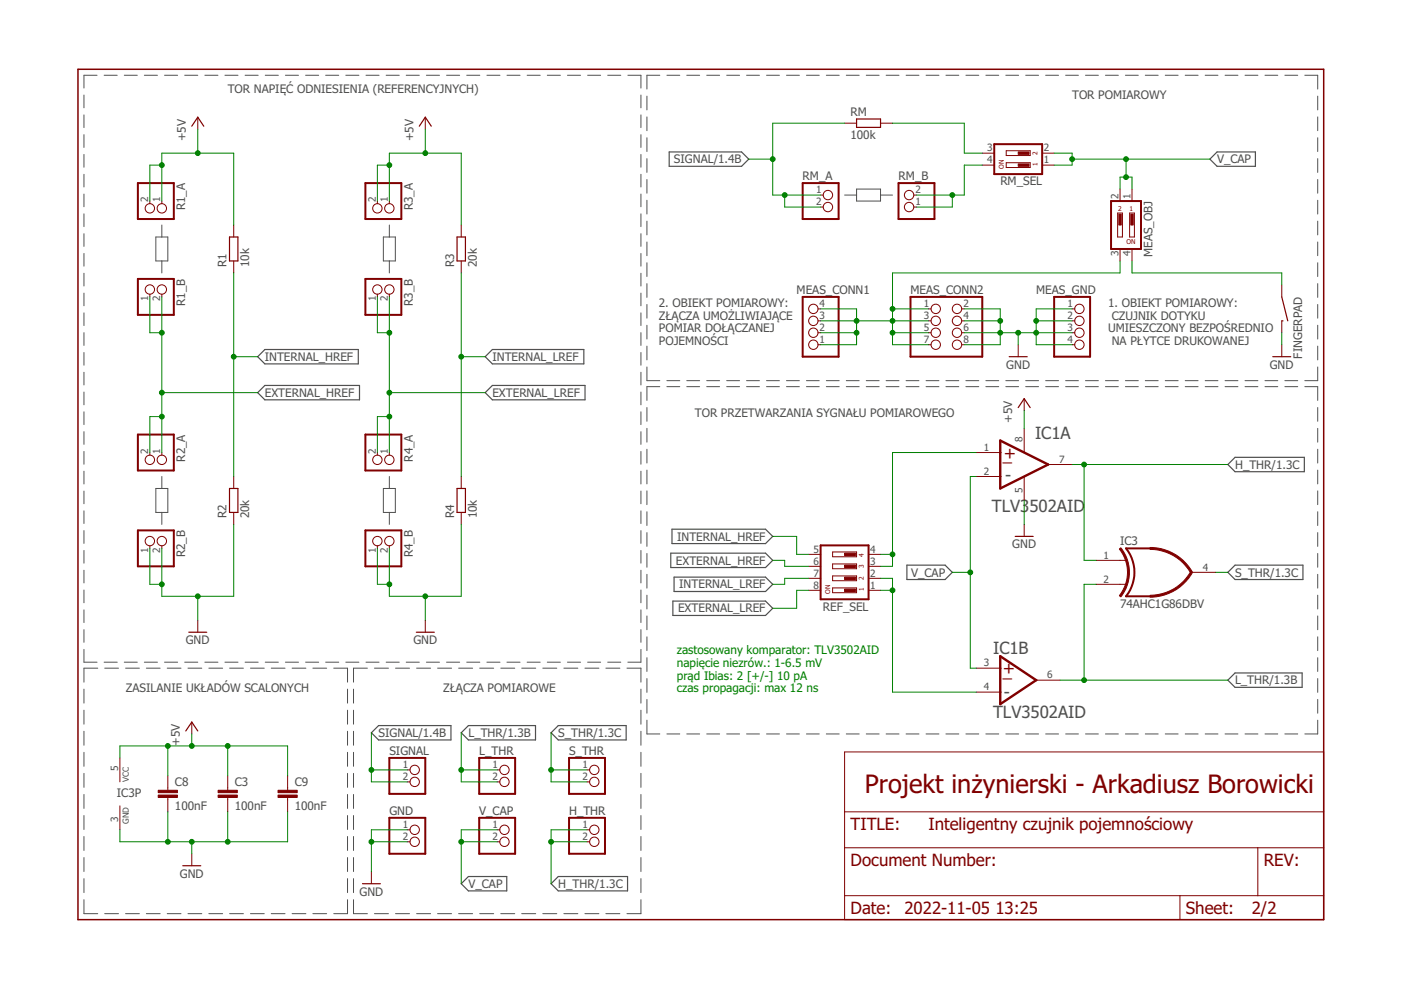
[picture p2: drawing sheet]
<svg xmlns="http://www.w3.org/2000/svg" width="297mm" height="210mm" viewBox="0 0 297 210" stroke-linecap="round" stroke-linejoin="round" font-family="sans-serif">
<g fill="none" stroke="#505050" stroke-width=".21">
<path d="M20.6 16h-2.8v2.7M22.1 16h2.7M26.4 16h2.7M30.6 16h2.8M34.9 16h2.8M39.2 16h2.7M43.4 16h2.8M47.7 16h2.8M52 16h2.7M56.2 16h2.8M60.5 16h2.8M64.8 16h2.8"/>
<path d="M69 16h2.8M73.3 16h2.8M77.6 16h2.8M81.9 16h2.7M86.1 16h2.8M90.4 16h2.8M94.7 16h2.8M99 16h2.7M103.2 16h2.8M107.5 16h2.8M111.8 16h2.7M116 16h2.8"/>
<path d="M120.3 16h2.8M124.6 16h2.7M128.8 16h2.8M133.1 16h2.8v2.7M139.9 16h-2.7v2.9M141.4 16h2.7M145.6 16h2.7M149.8 16h2.8M154.1 16h2.7M158.3 16h2.7M162.5 16h2.7M166.8 16h2.7"/>
<path d="M171 16h2.7M175.2 16h2.7M179.4 16h2.8M183.7 16h2.7M187.9 16h2.7M192.1 16h2.7M196.3 16h2.8M200.6 16h2.7M204.8 16h2.7M209 16h2.8M213.3 16h2.7M217.5 16h2.7"/>
<path d="M221.7 16h2.7M225.9 16h2.7M230.1 16h2.8M234.4 16h2.7M238.6 16h2.7M242.8 16h2.8M247.1 16h2.7M251.3 16h2.7M255.5 16h2.7M259.7 16h2.8M264 16h2.7M268.2 16h2.7"/>
<path d="M272.4 16h2.7M276.6 16h2.8v2.9M17.8 20.2v2.7M17.8 24.4v2.7M17.8 28.6v2.7M17.8 32.7v2.8M17.8 37v2.6M135.9 20.2v2.7M135.9 24.4v2.7M135.9 28.6v2.7M135.9 32.7v2.8M135.9 37v2.6"/>
<path d="M137.2 20.4v2.9M137.2 24.8v2.9M137.2 29.2v2.9M137.2 33.6v3M137.2 38.1v2.9M279.4 20.4v2.9M279.4 24.8v2.9M279.4 29.2v2.9M279.4 33.6v3M279.4 38.1v2.9M17.8 41.1v2.7M17.8 45.3v2.7"/>
<path d="M17.8 49.6v2.6M17.8 53.7v2.7M17.8 57.9v2.7M33 50.2h2.6v5.1h-2.6zM34.3 47.7v2.5M34.3 55.3v2.6M81.3 50.2h2.5v5.1h-2.5zM82.5 47.7v2.5M82.5 55.3v2.6M135.9 41.1v2.7M135.9 45.3v2.7M135.9 49.6v2.6"/>
<path d="M135.9 53.7v2.7M135.9 57.9v2.7M137.2 42.5v2.9M137.2 46.9v2.9M137.2 51.3v2.9M137.2 55.7v2.9M179.1 41.4h2.5M181.6 40.1h5.1v2.5h-5.1zM186.7 41.4h2.5M279.4 42.5v2.9M279.4 46.9v2.9M279.4 51.3v2.9"/>
<path d="M279.4 55.7v2.9M17.8 62.1v2.7M17.8 66.3v2.7M17.8 70.5v2.7M17.8 74.7v2.7M17.8 78.9v2.7M135.9 62.1v2.7M135.9 66.3v2.7M135.9 70.5v2.7M135.9 74.7v2.7M135.9 78.9v2.7M137.2 77.8v2.9h2.7"/>
<path d="M137.2 60.1v3M137.2 64.6v2.9M137.2 69v2.9M137.2 73.4v2.9M279.4 77.8v2.9h-2.8M279.4 60.1v3M279.4 64.6v2.9M279.4 69v2.9M279.4 73.4v2.9M17.8 83.1v2.7M17.8 87.3v2.7M17.8 91.5v2.7"/>
<path d="M17.8 95.7v2.7M17.8 99.9v2.7M135.9 83.1v2.7M135.9 87.3v2.7M135.9 91.5v2.7M135.9 95.7v2.7M135.9 99.9v2.7M137.2 86.4v2.9M137.2 90.8v2.9M137.2 95.2v3M137.2 99.7v2.9M139.9 82h-2.7v2.9"/>
<path d="M141.4 80.7h2.7M141.4 82h2.7M145.6 80.7h2.7M145.6 82h2.7M149.8 80.7h2.8M149.8 82h2.8M154.1 80.7h2.7M154.1 82h2.7M158.3 80.7h2.7M158.3 82h2.7M162.5 80.7h2.7M162.5 82h2.7"/>
<path d="M166.8 80.7h2.7M166.8 82h2.7M171 80.7h2.7M171 82h2.7M175.2 80.7h2.7M175.2 82h2.7M179.4 80.7h2.8M179.4 82h2.8M183.7 80.7h2.7M183.7 82h2.7M187.9 80.7h2.7M187.9 82h2.7"/>
<path d="M192.1 80.7h2.7M192.1 82h2.7M196.3 80.7h2.8M196.3 82h2.8M200.6 80.7h2.7M200.6 82h2.7M204.8 80.7h2.7M204.8 82h2.7M209 80.7h2.8M209 82h2.8M213.3 80.7h2.7M213.3 82h2.7"/>
<path d="M217.5 80.7h2.7M217.5 82h2.7M221.7 80.7h2.7M221.7 82h2.7M225.9 80.7h2.7M225.9 82h2.7M230.1 80.7h2.8M230.1 82h2.8M234.4 80.7h2.7M234.4 82h2.7M238.6 80.7h2.7M238.6 82h2.7"/>
<path d="M242.8 80.7h2.8M242.8 82h2.8M247.1 80.7h2.7M247.1 82h2.7M251.3 80.7h2.7M251.3 82h2.7M255.5 80.7h2.7M255.5 82h2.7M259.7 80.7h2.8M259.7 82h2.8M264 80.7h2.7M264 82h2.7"/>
<path d="M268.2 80.7h2.7M268.2 82h2.7M272.4 80.7h2.7M272.4 82h2.7M276.6 82h2.8v2.9M279.4 86.4v2.9M279.4 90.8v2.9M279.4 95.2v3M279.4 99.7v2.9M17.8 104.1v2.7M17.8 108.3v2.7M17.8 112.5v2.7"/>
<path d="M17.8 116.7v2.7M33 103.6h2.6v5h-2.6zM34.3 101v2.6M34.3 108.6v2.6M81.3 103.6h2.5v5h-2.5zM82.5 101v2.6M82.5 108.6v2.6M135.9 104.1v2.7M135.9 108.3v2.7M135.9 112.5v2.7M135.9 116.7v2.7M137.2 104.1v2.9"/>
<path d="M137.2 108.5v2.9M137.2 112.9v2.9M137.2 117.3v3M279.4 104.1v2.9M279.4 108.5v2.9M279.4 112.9v2.9M279.4 117.3v3M17.8 120.9v2.7M17.8 125.1v2.7M17.8 129.3v2.7M17.8 133.5v2.7M17.8 137.7v2.7h2.8"/>
<path d="M135.9 120.9v2.7M135.9 125.1v2.7M135.9 129.3v2.7M135.9 133.5v2.7M135.9 137.7v2.7h-2.8M137.2 121.8v2.9M137.2 126.2v2.9M137.2 130.6v2.9M137.2 135v2.9M137.2 139.4v3M279.4 121.8v2.9M279.4 126.2v2.9"/>
<path d="M279.4 130.6v2.9M279.4 135v2.9M279.4 139.4v3M17.8 146.1v3M17.8 150.6v2.9M17.8 155v3M17.8 159.5v3M20.7 141.7h-2.9v2.9M22.1 140.4h2.7M22.2 141.7h2.9M26.4 140.4h2.7M26.6 141.7h2.9"/>
<path d="M30.6 140.4h2.8M31 141.7h3M34.9 140.4h2.8M35.5 141.7h2.9M39.2 140.4h2.7M39.9 141.7h2.9M43.4 140.4h2.8M44.3 141.7h2.9M47.7 140.4h2.8M48.7 141.7h2.9M52 140.4h2.7M53.1 141.7h2.9"/>
<path d="M56.2 140.4h2.8M57.5 141.7h2.9M60.5 140.4h2.8M61.9 141.7h3M64.8 140.4h2.8M66.3 141.7h3M69 140.4h2.8M70.8 141.7h2.9v2.9M73.3 140.4h2.8M73.7 146.1v3M73.7 150.6v2.9M73.7 155v3"/>
<path d="M73.7 159.5v3M75 146.1v3M75 150.6v2.9M75 155v3M75 159.5v3M77.6 140.4h2.8M77.9 141.7h-2.9v2.9M79.4 141.7h3M81.9 140.4h2.7M83.9 141.7h2.9M86.1 140.4h2.8M88.3 141.7h3"/>
<path d="M90.4 140.4h2.8M92.8 141.7h2.9M94.7 140.4h2.8M97.2 141.7h3M99 140.4h2.7M101.7 141.7h3M103.2 140.4h2.8M106.2 141.7h2.9M107.5 140.4h2.8M110.6 141.7h3M111.8 140.4h2.7M115.1 141.7h2.9"/>
<path d="M116 140.4h2.8M119.5 141.7h3M120.3 140.4h2.8M124 141.7h3M124.6 140.4h2.7M128.5 141.7h2.9M128.8 140.4h2.8M132.9 141.7h3v2.9M135.9 146.1v3M135.9 150.6v2.9M135.9 155v3M135.9 159.5v3"/>
<path d="M137.2 143.9v2.9M137.2 148.3v2.9M137.2 152.7v2.9h2.7M141.4 155.6h2.7M145.6 155.6h2.7M149.8 155.6h2.8M154.1 155.6h2.7M158.3 155.6h2.7M162.5 155.6h2.7M166.8 155.6h2.7M171 155.6h2.7M175.2 155.6h2.7"/>
<path d="M179.4 155.6h2.8M183.7 155.6h2.7M187.9 155.6h2.7M192.1 155.6h2.7M196.3 155.6h2.8M200.6 155.6h2.7M204.8 155.6h2.7M209 155.6h2.8M213.3 155.6h2.7M217.5 155.6h2.7M221.7 155.6h2.7M225.9 155.6h2.7"/>
<path d="M230.1 155.6h2.8M234.4 155.6h2.7M238.6 155.6h2.7M242.8 155.6h2.8M247.1 155.6h2.7M251.3 155.6h2.7M255.5 155.6h2.7M259.7 155.6h2.8M264 155.6h2.7M268.2 155.6h2.7M272.4 155.6h2.7M279.4 143.9v2.9"/>
<path d="M279.4 148.3v2.9M279.4 152.7v2.9h-2.8M17.8 164v2.9M17.8 168.4v3M17.8 172.9v3M17.8 177.4v2.9M73.7 164v2.9M73.7 168.4v3M73.7 172.9v3M73.7 177.4v2.9M75 164v2.9M75 168.4v3"/>
<path d="M75 172.9v3M75 177.4v2.9M135.9 164v2.9M135.9 168.4v3M135.9 172.9v3M135.9 177.4v2.9M17.8 190.8v2.9h2.9M17.8 181.8v3M17.8 186.3v3M22.2 193.7h2.9M26.6 193.7h2.9M31 193.7h3"/>
<path d="M35.5 193.7h2.9M39.9 193.7h2.9M44.3 193.7h2.9M48.7 193.7h2.9M53.1 193.7h2.9M57.5 193.7h2.9M61.9 193.7h3M66.3 193.7h3M73.7 190.8v2.9h-2.9M73.7 181.8v3M73.7 186.3v3M75 190.8v2.9h2.9"/>
<path d="M75 181.8v3M75 186.3v3M79.4 193.7h3M83.9 193.7h2.9M88.3 193.7h3M92.8 193.7h2.9M97.2 193.7h3M101.7 193.7h3M106.2 193.7h2.9M110.6 193.7h3M115.1 193.7h2.9M119.5 193.7h3"/>
<path d="M124 193.7h3M128.5 193.7h2.9M135.9 181.8v3M135.9 186.3v3M135.9 190.8v2.9h-3"/>
</g>
<g fill="none" stroke="#505050" stroke-width=".25">
<path d="M141.9 32.2h15.3l1.5 1.5-1.5 1.6h-15.3zM256.5 33.7l1.5-1.5h8.2v3.1h-8.2zM54.6 75.6l1.6-1.5h19.8v3.1h-19.8zM104.4 74.1h19.4v3.1h-19.4l-1.5-1.6zM54.6 83.2l1.6-1.5h20v3.1h-20zM104.4 81.7h19.6v3.1h-19.6l-1.5-1.6zM260.3 98.5l1.6-1.5h14.6v3h-14.6zM142.2 117.3h20.1l1.5 1.5-1.5 1.5h-20.1zM142.5 112.2h19.8l1.5 1.5-1.5 1.6h-19.8zM192.3 119.8h8.1l1.5 1.5-1.5 1.6h-8.1zM142.7 127.4h19.6l1.5 1.6-1.5 1.5h-19.6zM142.9 122.4h19.4l1.5 1.5-1.5 1.5h-19.4z"/>
<path d="M260.3 121.3l1.6-1.5h14.3v3.1h-14.3zM80.3 153.8h15.3v3.1h-15.3l-1.6-1.5zM99.3 153.8h14.2v3.1h-14.2l-1.5-1.5zM116.8 155.4l1.6-1.6h14.4v3.1h-14.4zM260.3 144.2l1.6-1.5h14.2v3h-14.2zM99.3 185.8h8.1v3.1h-8.1l-1.5-1.5zM116.8 187.4l1.6-1.6h14.7v3.1h-14.7z"/>
</g>
<path d="M16.5 14.7h264.1v180.3h-264.1z" fill="none" stroke="#800000" stroke-width=".32"/>
<g fill="none" stroke="#800000" stroke-width=".21">
<path d="M41.9 24.8v2.6M90.2 24.8v2.6M179.1 26.1h2.5M186.7 26.1h2.5M208.3 32.5h2.5M208.3 35h2.5M213.3 32h5.1v1h-5.1zM213.3 34.5h5.1v1h-5.1zM221 32.5h2.5M221 35h2.5M31.8 42.6v.6M34.3 42.6v.6"/>
<path d="M49.6 47.7v2.5M49.6 55.3v2.6M80 42.6v.6M82.5 42.6v.6M97.8 47.7v2.5M97.8 55.3v2.6M174 41.4h.5M174 43.9h.5M193.7 41.4h.6M193.7 43.9h.6M237 45.2h1v5h-1zM237.5 40.1v2.5"/>
<path d="M237.5 52.8v2.5M239.5 45.2h1v5h-1zM240 40.1v2.5M240 52.8v2.5M31.8 62.4v.5M34.3 62.4v.5M80 62.4v.5M82.5 62.4v.5M173.4 65.5h.6M173.4 68h.6M173.4 70.5h.6M173.4 73.1h.6"/>
<path d="M196.8 65.5h.6M196.8 68h.6M196.8 70.5h.6M196.8 73.1h.6M203.9 65.5h.5M203.9 68h.5M203.9 70.5h.5M203.9 73.1h.5M215.9 73.1v2.5M227.3 65.5h.6M227.3 68h.6M227.3 70.5h.6"/>
<path d="M227.3 73.1h.6M271.8 60.4v2.5M271.8 68v2.5M271.8 73.1v2.5M31.8 95.9v.6M34.3 95.9v.6M80 95.9v.6M82.5 95.9v.6M207 95.9h5.1M212.1 95.9h.1M217.1 95.9h.1M217.1 84.5v2.6"/>
<path d="M217.1 90.9v5M222.2 98.5h.1M222.2 98.5h5.1M31.8 115.7v.6M34.3 115.7v.6M49.6 101v2.6M49.6 108.6v2.6M80 115.7v.6M82.5 115.7v.6M97.8 101v2.6M97.8 108.6v2.6M171.4 117.5h2.6"/>
<path d="M176.5 117h5.1v1h-5.1zM176.5 119.6h5.1v1h-5.1zM184.1 117.5h2.6M207 101h5.1M212.1 101h.1M217.1 101h.1M217.1 101v5.1M217.1 111.2v2.5M232.4 118.8h6.3M41.9 131.5v2.5M90.2 131.5v2.5M171.4 120.1h2.6"/>
<path d="M171.4 122.6h2.6M171.4 125.2h2.6M176.5 122.1h5.1v1h-5.1zM176.5 124.7h5.1v1h-5.1zM184.1 120.1h2.6M184.1 122.6h2.6M184.1 125.2h2.6M232.4 123.9h6.3M252.7 121.3h5.1M40.7 153.1v2.5M179.1 159.4h101.5v35.6h-101.5zM207 141.7h5.1"/>
<path d="M207 146.7h5.1M212.1 141.7h.1M212.1 146.7h.1M219.7 144.2h.1M219.7 144.2h5.1M25.4 160.7v5.1M25.4 170.9v5M35.6 164.5v3.1M35.6 169.1v3M48.3 164.5v3.1M48.3 169.1v3M61 164.5v3.1"/>
<path d="M61 169.1v3M86.4 175.9h.5M86.4 178.5h.5M86.4 163.2h.5M86.4 165.8h.5M105.4 175.9h.6M105.4 178.5h.6M105.4 163.2h.6M105.4 165.8h.6M124.5 175.9h.5M124.5 178.5h.5M124.5 163.2h.5"/>
<path d="M124.5 165.8h.5M179.1 179.7h101.5M179.1 172.1h101.5M266.7 179.7v10.2M40.7 181v2.6M78.7 184.8v2.6M179.1 189.9h101.5M250.2 189.9v5.1"/>
<circle cx="31.8" cy="44.2" r=".99"/>
<circle cx="34.3" cy="44.2" r=".99"/>
<circle cx="80" cy="44.2" r=".99"/>
<circle cx="82.5" cy="44.2" r=".99"/>
<circle cx="175.5" cy="41.4" r=".99"/>
<circle cx="175.5" cy="43.9" r=".99"/>
<circle cx="192.7" cy="41.4" r=".99"/>
<circle cx="192.7" cy="43.9" r=".99"/>
<circle cx="31.8" cy="61.4" r=".99"/>
<circle cx="34.3" cy="61.4" r=".99"/>
<circle cx="80" cy="61.4" r=".99"/>
<circle cx="82.5" cy="61.4" r=".99"/>
<circle cx="172.4" cy="70.5" r=".99"/>
<circle cx="172.4" cy="68" r=".99"/>
<circle cx="172.4" cy="65.5" r=".99"/>
<circle cx="172.4" cy="73.1" r=".99"/>
<circle cx="198.4" cy="68" r=".99"/>
<circle cx="198.4" cy="70.5" r=".99"/>
<circle cx="198.4" cy="73.1" r=".99"/>
<circle cx="198.4" cy="65.5" r=".99"/>
<circle cx="202.9" cy="68" r=".99"/>
<circle cx="202.9" cy="65.5" r=".99"/>
<circle cx="202.9" cy="73.1" r=".99"/>
<circle cx="202.9" cy="70.5" r=".99"/>
<circle cx="228.9" cy="68" r=".99"/>
<circle cx="228.9" cy="73.1" r=".99"/>
<circle cx="228.9" cy="65.5" r=".99"/>
<circle cx="228.9" cy="70.5" r=".99"/>
<circle cx="31.8" cy="97.5" r=".99"/>
<circle cx="34.3" cy="97.5" r=".99"/>
<circle cx="80" cy="97.5" r=".99"/>
<circle cx="82.5" cy="97.5" r=".99"/>
<circle cx="31.8" cy="114.7" r=".99"/>
<circle cx="34.3" cy="114.7" r=".99"/>
<circle cx="80" cy="114.7" r=".99"/>
<circle cx="82.5" cy="114.7" r=".99"/>
<circle cx="87.9" cy="163.2" r=".99"/>
<circle cx="87.9" cy="165.8" r=".99"/>
<circle cx="87.9" cy="175.9" r=".99"/>
<circle cx="87.9" cy="178.5" r=".99"/>
<circle cx="107" cy="165.8" r=".99"/>
<circle cx="107" cy="163.2" r=".99"/>
<circle cx="107" cy="175.9" r=".99"/>
<circle cx="107" cy="178.5" r=".99"/>
<circle cx="126" cy="163.2" r=".99"/>
<circle cx="126" cy="165.8" r=".99"/>
<circle cx="126" cy="175.9" r=".99"/>
<circle cx="126" cy="178.5" r=".99"/>
</g>
<g fill="none" stroke="#800000" stroke-width=".25">
<path d="M40.7 26.8l1.2-2 1.3 2M88.9 26.8l1.3-2 1.2 2M181.6 25.2h5.1v1.8h-5.1zM48.7 50.2h1.7v5.1h-1.7zM96.9 50.2h1.8v5.1h-1.8zM214 75.6h3.8M269.9 75.6h3.8M271.8 62.9l1.2 5.1M271.8 68h.2M215.9 86.4l1.2-1.9 1.3 1.9M48.7 103.6h1.7v5h-1.7zM96.9 103.6h1.8v5h-1.8z"/>
<path d="M215.2 113.7h3.9M40 134h3.8M88.3 134h3.8M39.4 155l1.3-1.9 1.2 1.9M38.8 183.6h3.8M76.9 187.4h3.7"/>
</g>
<g fill="none" stroke="#800000" stroke-width=".42">
<path d="M29.2 38.8h7.7v7.6h-7.7zM77.5 38.8h7.6v7.6h-7.6zM170.2 38.8h7.6v7.6h-7.6zM190.5 38.8h7.6v7.6h-7.6zM210.8 30.6h10.2v6.3h-10.2zM29.2 59.1h7.7v7.7h-7.7zM77.5 59.1h7.6v7.7h-7.6zM235.6 42.6h6.3v10.2h-6.3zM170.2 62.9h7.6v12.7h-7.6zM193 62.9h15.3v12.7h-15.3zM223.5 62.9h7.6v12.7h-7.6zM29.2 92.1h7.7v7.7h-7.7z"/>
<path d="M77.5 92.1h7.6v7.7h-7.6zM29.2 112.5h7.7v7.6h-7.7zM77.5 112.5h7.6v7.6h-7.6zM174 115.6h10.1v11.5h-10.1zM243.8 116.3h-5.1a8.1 8.1 0 0 1 0 10.1h5.1M82.5 173.4h7.7v7.6h-7.7zM82.5 160.7h7.7v7.6h-7.7zM101.6 173.4h7.6v7.6h-7.6zM101.6 160.7h7.6v7.6h-7.6zM120.6 173.4h7.7v7.6h-7.7zM120.6 160.7h7.7v7.6h-7.7z"/>
</g>
<g fill="#800000" stroke="#800000" stroke-width=".21">
<path d="M243.8 126.2a9.9 9.9 0 0 0 8.7-5l.3 .2a10.2 10.2 0 0 1-9 5.2z" fill-rule="evenodd"/>
<path d="M243.8 116.1a10.3 10.3 0 0 1 9 5.2l-.3 .2a9.9 9.9 0 0 0-8.7-5z" fill-rule="evenodd"/>
<path d="M237.3 116.4l.3-.3a8.3 8.3 0 0 1 0 10.5l-.3-.3a7.9 7.9 0 0 0 0-9.9z" fill-rule="evenodd"/>
</g>
<g fill="#800000" stroke="#800000" stroke-width=".21">
<path d="M58.9 168.6h4.1v.5h-4.1z"/>
<path d="M58.9 167.6h4.1v.5h-4.1z"/>
<path d="M33.5 168.6h4.1v.5h-4.1z"/>
<path d="M33.5 167.6h4.1v.5h-4.1z"/>
<path d="M179.1 124.9h2.3v.5h-2.3z"/>
<path d="M179.1 122.4h2.3v.5h-2.3z"/>
<path d="M179.1 119.8h2.3v.5h-2.3z"/>
<path d="M179.1 117.3h2.3v.5h-2.3z"/>
<path d="M215.9 34.8h2.3v.5h-2.3z"/>
<path d="M215.9 32.2h2.3v.5h-2.3z"/>
<path d="M46.2 168.6h4.1v.5h-4.1z"/>
<path d="M46.2 167.6h4.1v.5h-4.1z"/>
<path d="M239.8 45.4h.5v2.3h-.5z"/>
<path d="M237.2 45.4h.5v2.3h-.5z"/>
</g>
<path d="M212.1 93.4l10.1 5.1-10.1 5.1zM212.1 139.1l7.6 5.1-7.6 5.1z" fill="none" stroke="#800000" stroke-width=".51"/>
<g fill="none" stroke="#008000" stroke-width=".21">
<path d="M34.3 35h-2.5v7.6M41.9 27.4v5.1M82.5 35h-2.5v7.6M90.2 27.4v5.1M158.7 33.7h5.1M179.1 26.1h-15.3v15.3h10.2M189.2 26.1h15.2v6.4h3.9M208.3 35h-3.9v6.4h-10.1M223.5 32.5h3.8v2.5h-3.8M227.3 33.7h29.2M238.7 33.7v3.8M34.3 42.6v-10.1h15.3v15.2"/>
<path d="M49.6 57.9v43.1M82.5 42.6v-10.1h15.3v15.2M97.8 57.9v43.1M166.4 41.4v2.5h7.6M201.9 41.4v2.5h-7.6M237.5 55.3v2.6h-48.3v15.2h7.6M237.5 40.1v-2.6h2.5v2.6M240 55.3v2.6h31.8v2.5M31.8 62.9v7.6h2.5M34.3 62.9v33M49.6 75.6h5M80 62.9v7.6h2.5"/>
<path d="M82.5 62.9v33M97.8 75.6h5.1M174 70.5h7.6M174 68h22.8M174 65.5h7.6v7.6h-7.6M189.2 70.5h7.6M189.2 65.5h7.6M204.4 70.5h22.9M204.4 68h7.7M204.4 65.5h7.7v7.6h-7.7M215.9 70.5v2.6M219.7 68h7.6"/>
<path d="M227.3 65.5h-7.6v7.6h7.6M271.8 70.5v2.6M34.3 88.3h-2.5v7.6M34.3 83.2h20.3M82.5 88.3h-2.5v7.6M82.5 83.2h20.4M207 95.9h-17.8v24.2h-2.5M217.1 87.1v3.8M227.3 98.5h33M229.8 98.5v20.3h2.6M31.8 116.3v7.6h2.5M49.6 111.2v15.2h-15.3v-10.1"/>
<path d="M80 116.3v7.6h2.5M97.8 111.2v15.2h-15.3v-10.1M163.8 118.8h2.6v1.3h5M163.8 113.7h5.1v3.8h2.5M186.7 117.5h2.5M207 101h-1.3v40.7h1.3M217.1 106.1v5.1M41.9 126.4v5.1M90.2 126.4v5.1M171.4 122.6h-5v1.3h-2.6M171.4 125.2h-2.5v3.8h-5.1M186.7 122.6h2.5v24.1h17.8"/>
<path d="M186.7 125.2h2.5M201.9 121.3h3.8M232.4 123.9h-2.6v20.3M257.8 121.3h2.5M35.6 158.2v6.3M40.7 155.6v2.6M48.3 158.2v6.3M78.7 155.4v10.4h7.7M97.8 155.4v10.4h7.6M116.8 155.4v10.4h7.7M224.8 144.2h35.5M25.4 160.7v-2.5h35.6v6.3"/>
<path d="M35.6 172.1v6.4M40.7 178.5v2.5M48.3 172.1v6.4M61 172.1v6.4h-35.6v-2.6M78.7 178.5h7.7M78.7 163.2h7.7M86.4 175.9h-7.7v8.9M97.8 178.5h7.6M97.8 163.2h7.6M105.4 175.9h-7.6v11.5M116.8 178.5h7.7M116.8 163.2h7.7"/>
<path d="M124.5 175.9h-7.7v11.5"/>
</g>
<g fill="#008000" stroke="#008000" stroke-width=".21">
<circle cx="41.9" cy="32.5" r=".51"/>
<circle cx="34.3" cy="35" r=".51"/>
<circle cx="90.2" cy="32.5" r=".51"/>
<circle cx="82.5" cy="35" r=".51"/>
<circle cx="35.6" cy="158.2" r=".51"/>
<circle cx="40.7" cy="158.2" r=".51"/>
<circle cx="48.3" cy="158.2" r=".51"/>
<circle cx="41.9" cy="126.4" r=".51"/>
<circle cx="34.3" cy="123.9" r=".51"/>
<circle cx="90.2" cy="126.4" r=".51"/>
<circle cx="82.5" cy="123.9" r=".51"/>
<circle cx="35.6" cy="178.5" r=".51"/>
<circle cx="40.7" cy="178.5" r=".51"/>
<circle cx="48.3" cy="178.5" r=".51"/>
<circle cx="78.7" cy="178.5" r=".51"/>
<circle cx="212.1" cy="68" r=".51"/>
<circle cx="212.1" cy="70.5" r=".51"/>
<circle cx="219.7" cy="70.5" r=".51"/>
<circle cx="219.7" cy="68" r=".51"/>
<circle cx="215.9" cy="70.5" r=".51"/>
<circle cx="116.8" cy="163.2" r=".51"/>
<circle cx="189.2" cy="117.5" r=".51"/>
<circle cx="229.8" cy="98.5" r=".51"/>
<circle cx="116.8" cy="178.5" r=".51"/>
<circle cx="229.8" cy="144.2" r=".51"/>
<circle cx="97.8" cy="163.2" r=".51"/>
<circle cx="205.7" cy="121.3" r=".51"/>
<circle cx="97.8" cy="178.5" r=".51"/>
<circle cx="227.3" cy="33.7" r=".51"/>
<circle cx="238.7" cy="33.7" r=".51"/>
<circle cx="238.7" cy="37.5" r=".51"/>
<circle cx="201.9" cy="41.4" r=".51"/>
<circle cx="166.4" cy="41.4" r=".51"/>
<circle cx="163.8" cy="33.7" r=".51"/>
<circle cx="78.7" cy="163.2" r=".51"/>
<circle cx="49.6" cy="75.6" r=".51"/>
<circle cx="34.3" cy="83.2" r=".51"/>
<circle cx="34.3" cy="70.5" r=".51"/>
<circle cx="34.3" cy="88.3" r=".51"/>
<circle cx="97.8" cy="75.6" r=".51"/>
<circle cx="82.5" cy="83.2" r=".51"/>
<circle cx="82.5" cy="70.5" r=".51"/>
<circle cx="82.5" cy="88.3" r=".51"/>
<circle cx="189.2" cy="125.2" r=".51"/>
<circle cx="181.6" cy="70.5" r=".51"/>
<circle cx="181.6" cy="68" r=".51"/>
<circle cx="189.2" cy="68" r=".51"/>
<circle cx="189.2" cy="70.5" r=".51"/>
<circle cx="189.2" cy="65.5" r=".51"/>
</g>
<text font-size="5.4" fill="#800000" x="183.4" y="168.1">Projekt inżynierski - Arkadiusz Borowicki</text>
<g font-size="3.6" fill="#505050">
<text x="219.4" y="93.2">IC1A</text>
<text x="213.1" y="102">-</text>
<text x="210.3" y="108.6">TLV3502AID</text>
<text x="210.6" y="138.6">IC1B</text>
<text x="212.8" y="148">-</text>
<text x="210.6" y="152.3">TLV3502AID</text>
</g>
<g font-size="3.6" fill="#800000">
<text x="212.6" y="97.7">_</text>
<text x="212.8" y="97.2">+</text>
<text x="212.6" y="142.9">+</text>
<text x="212.6" y="143.4">_</text>
<text x="180.3" y="175.9">TITLE:</text>
<text x="196.8" y="175.9">Inteligentny czujnik pojemnościowy</text>
<text x="180.3" y="183.6">Document Number:</text>
<text x="267.9" y="183.6">REV:</text>
<text x="180.3" y="193.7">Date:</text>
<text x="191.8" y="193.7">2022-11-05</text>
<text x="211" y="193.7">13:25</text>
<text x="251.4" y="193.7">Sheet:</text>
<text x="265.4" y="193.7">2/2</text>
</g>
<g font-size="2.5" fill="#505050">
<text x="48.3" y="19.8">TOR NAPIĘĆ ODNIESIENIA (REFERENCYJNYCH)</text>
<text x="227.3" y="21">TOR POMIAROWY</text>
<text x="39.4" y="29.9" transform="rotate(-90 39.4 29.9)">+5V</text>
<text x="87.6" y="29.9" transform="rotate(-90 87.6 29.9)">+5V</text>
<text x="180.3" y="29.4">100k</text>
<text x="180.3" y="24.6">RM</text>
<text x="142.9" y="34.6">SIGNAL/1.4B</text>
<text x="258" y="34.6">V_CAP</text>
<text x="170.2" y="38.2">RM_A</text>
<text x="190.5" y="38.2">RM_B</text>
<text x="212.1" y="39.3">RM_SEL</text>
<text x="39.3" y="44.6" transform="rotate(-90 39.3 44.6)">R1_A</text>
<text x="87.5" y="44.6" transform="rotate(-90 87.5 44.6)">R3_A</text>
<text x="48" y="56.6" transform="rotate(-90 48 56.6)">R1</text>
<text x="52.8" y="56.6" transform="rotate(-90 52.8 56.6)">10k</text>
<text x="96.3" y="56.6" transform="rotate(-90 96.3 56.6)">R3</text>
<text x="101.1" y="56.6" transform="rotate(-90 101.1 56.6)">20k</text>
<text x="244.3" y="54.5" transform="rotate(-90 244.3 54.5)">MEAS_OBJ</text>
<text x="39.3" y="64.9" transform="rotate(-90 39.3 64.9)">R1_B</text>
<text x="87.5" y="64.9" transform="rotate(-90 87.5 64.9)">R3_B</text>
<text x="139.7" y="65.1">2. OBIEKT POMIAROWY:</text>
<text x="168.9" y="62.3">MEAS_CONN1</text>
<text x="193" y="62.3">MEAS_CONN2</text>
<text x="219.7" y="62.3">MEAS_GND</text>
<text x="234.9" y="65.1">1. OBIEKT POMIAROWY:</text>
<text x="139.7" y="67.8">ZŁĄCZA UMOŻLIWIAJĄCE</text>
<text x="139.7" y="70.4">POMIAR DOŁĄCZANEJ</text>
<text x="234.9" y="70.4">UMIESZCZONY BEZPOŚREDNIO</text>
<text x="235.7" y="67.8">CZUJNIK DOTYKU</text>
<text x="56.1" y="76.5">INTERNAL_HREF</text>
<text x="104.4" y="76.5">INTERNAL_LREF</text>
<text x="139.7" y="73.1">POJEMNOŚCI</text>
<text x="235.7" y="73.1">NA PŁYTCE DRUKOWANEJ</text>
<text x="276.1" y="76" transform="rotate(-90 276.1 76)">FINGERPAD</text>
<text x="213.3" y="78.2">GND</text>
<text x="269.2" y="78.2">GND</text>
<text x="56.1" y="84.1">EXTERNAL_HREF</text>
<text x="104.4" y="84.1">EXTERNAL_LREF</text>
<text x="147.3" y="88.3">TOR PRZETWARZANIA SYGNAŁU POMIAROWEGO</text>
<text x="214.6" y="89.6" transform="rotate(-90 214.6 89.6)">+5V</text>
<text x="39.3" y="97.9" transform="rotate(-90 39.3 97.9)">R2_A</text>
<text x="87.5" y="97.9" transform="rotate(-90 87.5 97.9)">R4_A</text>
<text x="261.9" y="99.4">H_THR/1.3C</text>
<text x="48" y="109.9" transform="rotate(-90 48 109.9)">R2</text>
<text x="52.8" y="109.9" transform="rotate(-90 52.8 109.9)">20k</text>
<text x="96.3" y="109.9" transform="rotate(-90 96.3 109.9)">R4</text>
<text x="101.1" y="109.9" transform="rotate(-90 101.1 109.9)">10k</text>
<text x="39.3" y="118.2" transform="rotate(-90 39.3 118.2)">R2_B</text>
<text x="87.5" y="118.2" transform="rotate(-90 87.5 118.2)">R4_B</text>
<text x="143.3" y="119.7">EXTERNAL_HREF</text>
<text x="143.6" y="114.6">INTERNAL_HREF</text>
<text x="214.6" y="116.3">GND</text>
<text x="237.5" y="115.6">IC3</text>
<text x="144" y="124.8">INTERNAL_LREF</text>
<text x="193.2" y="122.2">V_CAP</text>
<text x="261.9" y="122.2">S_THR/1.3C</text>
<text x="143.8" y="129.9">EXTERNAL_LREF</text>
<text x="174.5" y="129.5">REF_SEL</text>
<text x="237.5" y="129">74AHC1G86DBV</text>
<text x="39.4" y="136.6">GND</text>
<text x="87.6" y="136.6">GND</text>
<text x="26.7" y="146.7">ZASILANIE UKŁADÓW SCALONYCH</text>
<text x="94" y="146.7">ZŁĄCZA POMIAROWE</text>
<text x="261.9" y="145.1">L_THR/1.3B</text>
<text x="38.1" y="158.2" transform="rotate(-90 38.1 158.2)">+5V</text>
<text x="80.3" y="156.3">SIGNAL/1.4B</text>
<text x="82.6" y="160.1">SIGNAL</text>
<text x="99.3" y="156.3">L_THR/1.3B</text>
<text x="101.6" y="160.1">L_THR</text>
<text x="118.4" y="156.3">S_THR/1.3C</text>
<text x="120.7" y="160.1">S_THR</text>
<text x="37.1" y="166.7">C8</text>
<text x="49.8" y="166.7">C3</text>
<text x="62.5" y="166.7">C9</text>
<text x="24.8" y="169">IC3P</text>
<text x="37.1" y="171.8">100nF</text>
<text x="49.8" y="171.8">100nF</text>
<text x="62.5" y="171.8">100nF</text>
<text x="82.6" y="172.8">GND</text>
<text x="101.6" y="172.8">V_CAP</text>
<text x="120.7" y="172.8">H_THR</text>
<text x="38.1" y="186.1">GND</text>
<text x="76.2" y="189.9">GND</text>
<text x="99.3" y="188.3">V_CAP</text>
<text x="118.4" y="188.3">H_THR/1.3C</text>
</g>
<g font-size="2.5" fill="#008000">
<text x="143.5" y="138.7">zastosowany komparator: TLV3502AID</text>
<text x="143.5" y="141.4">napięcie niezrów.: 1-6.5 mV</text>
<text x="143.5" y="144.1">prąd Ibias: 2 [+/-] 10 pA</text>
<text x="143.5" y="146.7">czas propagacji: max 12 ns</text>
</g>
<g font-size="2.1" fill="#505050">
<text x="209.3" y="32.1">3</text>
<text x="209.3" y="34.7">4</text>
<text x="221.3" y="34.7">1</text>
<text x="221.3" y="32.1">2</text>
<text x="173" y="41">1</text>
<text x="194.1" y="41">2</text>
<text x="31.4" y="42.8" transform="rotate(-90 31.4 42.8)">2</text>
<text x="34" y="42.8" transform="rotate(-90 34 42.8)">1</text>
<text x="79.7" y="42.8" transform="rotate(-90 79.7 42.8)">2</text>
<text x="82.2" y="42.8" transform="rotate(-90 82.2 42.8)">1</text>
<text x="173" y="43.5">2</text>
<text x="194.1" y="43.5">1</text>
<text x="237.1" y="42.3" transform="rotate(-90 237.1 42.3)">2</text>
<text x="239.7" y="42.3" transform="rotate(-90 239.7 42.3)">1</text>
<text x="237.1" y="54.3" transform="rotate(-90 237.1 54.3)">3</text>
<text x="239.7" y="54.3" transform="rotate(-90 239.7 54.3)">4</text>
<text x="31.4" y="63.9" transform="rotate(-90 31.4 63.9)">1</text>
<text x="34" y="63.9" transform="rotate(-90 34 63.9)">2</text>
<text x="79.7" y="63.9" transform="rotate(-90 79.7 63.9)">1</text>
<text x="82.2" y="63.9" transform="rotate(-90 82.2 63.9)">2</text>
<text x="173.8" y="65.1">4</text>
<text x="195.9" y="65.1">1</text>
<text x="204.3" y="65.1">2</text>
<text x="226.4" y="65.1">1</text>
<text x="173.8" y="70.2">2</text>
<text x="173.8" y="67.7">3</text>
<text x="195.9" y="67.7">3</text>
<text x="195.9" y="70.2">5</text>
<text x="204.3" y="67.7">4</text>
<text x="204.3" y="70.2">6</text>
<text x="226.4" y="67.7">2</text>
<text x="226.4" y="70.2">3</text>
<text x="173.8" y="72.7">1</text>
<text x="195.9" y="72.7">7</text>
<text x="204.3" y="72.7">8</text>
<text x="226.4" y="72.7">4</text>
<text x="208.6" y="95.6">1</text>
<text x="216.8" y="93.6" transform="rotate(-90 216.8 93.6)">8</text>
<text x="31.4" y="96.2" transform="rotate(-90 31.4 96.2)">2</text>
<text x="34" y="96.2" transform="rotate(-90 34 96.2)">1</text>
<text x="79.7" y="96.2" transform="rotate(-90 79.7 96.2)">2</text>
<text x="82.2" y="96.2" transform="rotate(-90 82.2 96.2)">1</text>
<text x="208.6" y="100.7">2</text>
<text x="224.6" y="98.1">7</text>
<text x="216.8" y="104.5" transform="rotate(-90 216.8 104.5)">5</text>
<text x="31.4" y="117.2" transform="rotate(-90 31.4 117.2)">1</text>
<text x="34" y="117.2" transform="rotate(-90 34 117.2)">2</text>
<text x="79.7" y="117.2" transform="rotate(-90 79.7 117.2)">1</text>
<text x="82.2" y="117.2" transform="rotate(-90 82.2 117.2)">2</text>
<text x="172.5" y="117.2">5</text>
<text x="172.5" y="119.7">6</text>
<text x="184.5" y="119.7">3</text>
<text x="184.5" y="117.2">4</text>
<text x="234" y="118.5">1</text>
<text x="172.5" y="122.3">7</text>
<text x="172.5" y="124.8">8</text>
<text x="184.5" y="124.8">1</text>
<text x="184.5" y="122.3">2</text>
<text x="234" y="123.5">2</text>
<text x="255" y="121">4</text>
<text x="208.6" y="141.3">3</text>
<text x="222" y="143.8">6</text>
<text x="208.6" y="146.4">4</text>
<text x="25.1" y="163.4" transform="rotate(-90 25.1 163.4)">5</text>
<text x="85.4" y="162.9">1</text>
<text x="85.4" y="165.4">2</text>
<text x="104.5" y="162.9">1</text>
<text x="104.5" y="165.4">2</text>
<text x="123.5" y="162.9">1</text>
<text x="123.5" y="165.4">2</text>
<text x="25.1" y="174.4" transform="rotate(-90 25.1 174.4)">3</text>
<text x="85.4" y="175.6">1</text>
<text x="85.4" y="178.1">2</text>
<text x="104.5" y="175.6">1</text>
<text x="104.5" y="178.1">2</text>
<text x="123.5" y="175.6">1</text>
<text x="123.5" y="178.1">2</text>
</g>
<g font-size="1.8" fill="#505050">
<text x="27.3" y="165.8" transform="rotate(-90 27.3 165.8)">VCC</text>
<text x="27.3" y="174.7" transform="rotate(-90 27.3 174.7)">GND</text>
</g>
<g font-size="1.4" fill="#800000">
<text x="212.8" y="35.8" transform="rotate(-90 212.8 35.8)">ON</text>
<text x="219.9" y="35.3" transform="rotate(-90 219.9 35.3)">1</text>
<text x="219.9" y="32.8" transform="rotate(-90 219.9 32.8)">2</text>
<text x="237.1" y="44.6">2</text>
<text x="239.5" y="44.6">1</text>
<text x="238.8" y="51.7">ON</text>
<text x="183.1" y="118" transform="rotate(-90 183.1 118)">4</text>
<text x="176" y="125.9" transform="rotate(-90 176 125.9)">ON</text>
<text x="183.1" y="125.4" transform="rotate(-90 183.1 125.4)">1</text>
<text x="183.1" y="123" transform="rotate(-90 183.1 123)">2</text>
<text x="183.1" y="120.5" transform="rotate(-90 183.1 120.5)">3</text>
</g>
</svg>
